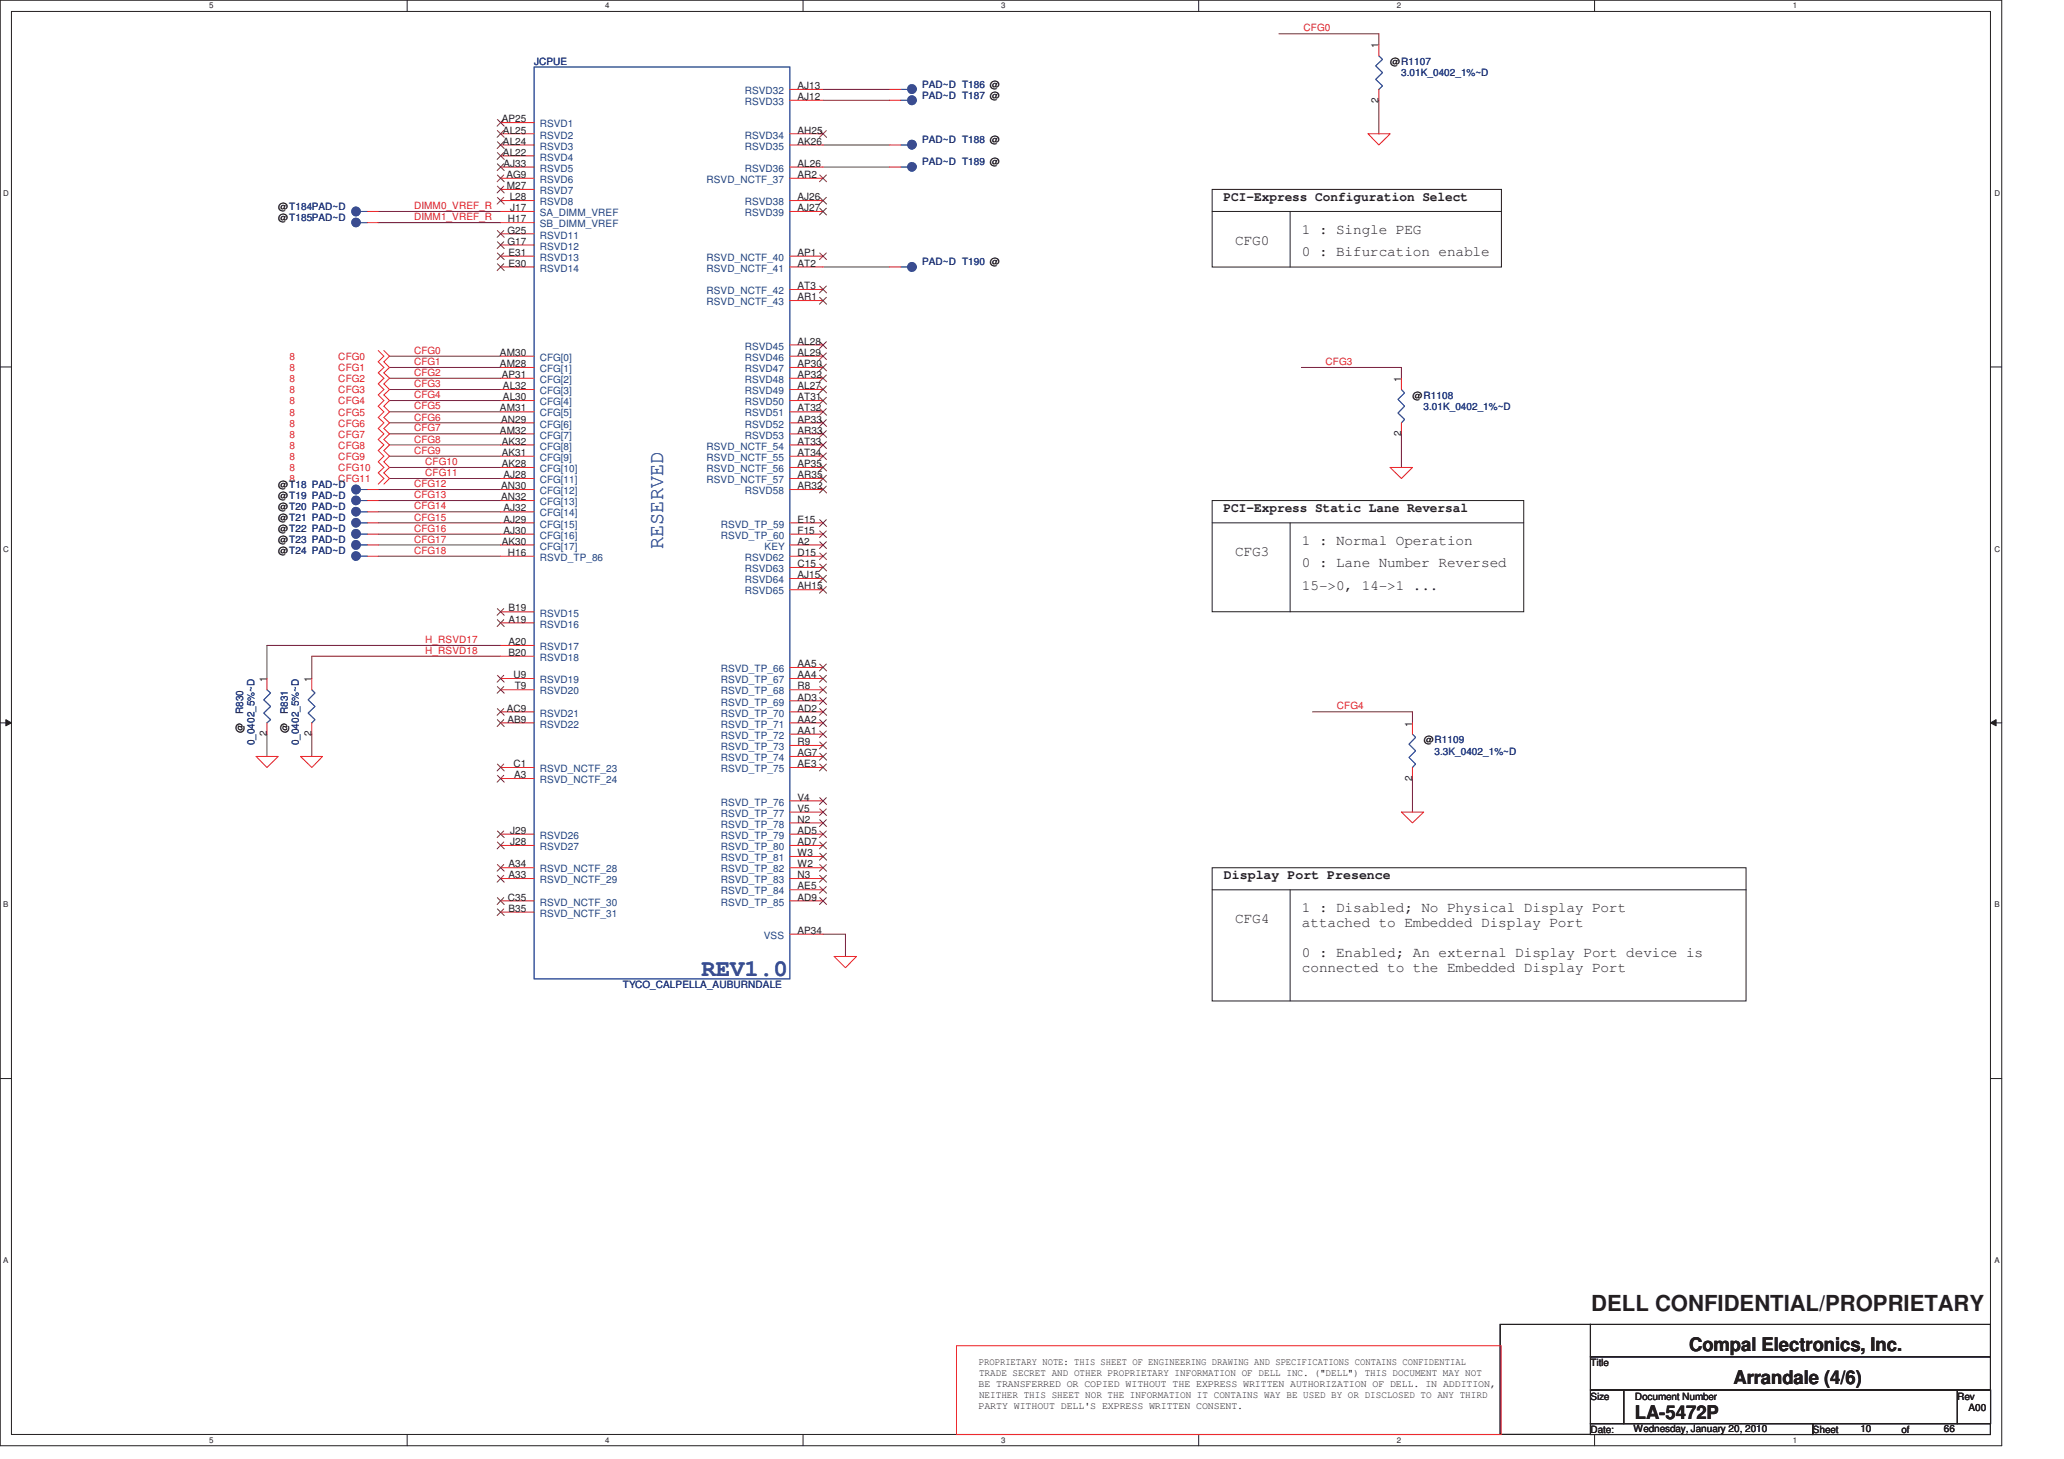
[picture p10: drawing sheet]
<svg xmlns="http://www.w3.org/2000/svg" width="297mm" height="210mm" viewBox="0 0 297 210" stroke-linecap="round" stroke-linejoin="round" font-family="sans-serif">
<path d="M0 0h288.1v208.1h-288.1zM1.6 1.6h284.9v204.8h-284.9z" fill="none" stroke="#231f20" stroke-width=".14"/>
<g fill="#fff">
<path d="M30.1 .2h.6v1.2h-.6z"/>
<path d="M30.1 206.6h.6v1.2h-.6z"/>
</g>
<path d="M58.6 0v1.6M58.6 206.4v1.7" fill="none" stroke="#231f20" stroke-width=".14"/>
<g fill="#fff">
<path d="M87 .2h.6v1.2h-.6z"/>
<path d="M87 206.6h.6v1.2h-.6z"/>
</g>
<path d="M115.6 0v1.6M115.6 206.4v1.7" fill="none" stroke="#231f20" stroke-width=".14"/>
<g fill="#fff">
<path d="M144 .2h.6v1.2h-.6z"/>
<path d="M144 206.6h.6v1.2h-.6z"/>
</g>
<path d="M172.5 0v1.6M172.5 206.4v1.7" fill="none" stroke="#231f20" stroke-width=".14"/>
<g fill="#fff">
<path d="M200.9 .2h.6v1.2h-.6z"/>
<path d="M200.9 206.6h.6v1.2h-.6z"/>
</g>
<path d="M229.5 0v1.6M229.5 206.4v1.7" fill="none" stroke="#231f20" stroke-width=".14"/>
<g fill="#fff">
<path d="M257.9 .2h.6v1.2h-.6z"/>
<path d="M257.9 206.6h.6v1.2h-.6z"/>
<path d="M.5 27.2h.7v1.2h-.7z"/>
<path d="M286.9 27.2h.7v1.2h-.7z"/>
<path d="M.5 78.4h.7v1.2h-.7z"/>
<path d="M286.9 78.4h.7v1.2h-.7z"/>
</g>
<path d="M0 52.8h1.6M286.5 52.8h1.6" fill="none" stroke="#231f20" stroke-width=".14"/>
<g fill="#fff">
<path d="M.5 129.6h.7v1.2h-.7z"/>
<path d="M286.9 129.6h.7v1.2h-.7z"/>
</g>
<path d="M0 104h1.6M286.5 104h1.6" fill="none" stroke="#231f20" stroke-width=".14"/>
<path d="M.8 103.6l.8 .4-.8 .5z" fill="#231f20"/>
<path d="M.8 103.6l.8 .4-.8 .5z" fill="none" stroke="#231f20" stroke-width=".14"/>
<path d="M286.5 104l.8-.4v.9z" fill="#231f20"/>
<path d="M286.5 104l.8-.4v.9z" fill="none" stroke="#231f20" stroke-width=".14"/>
<g fill="#fff">
<path d="M.5 180.8h.7v1.2h-.7z"/>
<path d="M286.9 180.8h.7v1.2h-.7z"/>
</g>
<g fill="none" stroke="#231f20" stroke-width=".14">
<path d="M174.4 27.3h41.7v11.1h-41.7zM174.4 30.4h41.7M185.7 30.4v8M174.4 72h44.9v16h-44.9zM174.4 75.3h44.9M185.7 75.3v12.8M174.4 124.9h76.9v19.2h-76.9zM174.4 128.1h76.9M185.7 128.1v15.9M0 155.2h1.6M286.5 155.2h1.6M215.9 190.6h13v15.8h-13z"/>
<path d="M228.9 190.6h57.6v4.7h-57.6zM228.9 195.3h57.6v4.7h-57.6zM228.9 200.1h4.8v4.8h-4.8zM228.9 204.9h32v1.6h-32zM233.7 200.1h48v4.8h-48zM260.9 204.9h25.5v1.6h-25.5zM281.7 200.1h4.8v4.8h-4.8z"/>
</g>
<g fill="none" stroke="#7f1442" stroke-width=".14">
<path d="M118.4 14.4h9.7M118.4 12.9h9.7M184 4.9h14.4v1.5M198.4 14.4v4.9M54.4 30.4h17.6M54.4 32h17.6M118.4 20.9h9.7M118.4 24h9.7M118.4 38.4h9.7M56.1 52.9h15.9M56.1 54.4h15.9M56.1 51.3h15.9"/>
<path d="M56.1 56.1h15.9M56.1 57.6h15.9M56.1 59.3h15.9M187.3 52.9h14.4v1.5M54.4 72h17.6M54.4 73.7h17.6M54.4 75.3h17.6M54.4 76.9h17.6M54.4 78.4h17.6M54.4 70.5h17.6M56.1 67.3h15.9M56.1 68.9h15.9"/>
<path d="M56.1 60.9h15.9M56.1 62.4h15.9M56.1 64h15.9M56.1 65.7h15.9M201.7 62.4v4.9M54.4 80h17.6M72 92.9h-33.6v4.8M72 94.4h-27.1v3.3M38.4 105.7v3.2M44.9 105.7v3.2M188.9 102.5h14.4v1.5M203.3 112v4.9"/>
<path d="M118.4 134.4h3.3v3.3"/>
</g>
<path d="M196.9 19.3h3.2l-1.7 1.6zM54.4 50.5l.8 .8-.8 .8 .8 .8-.8 .8 .8 .7-.8 .8 .8 .9-.8 .7 .8 .8-.8 .9 .8 .8-.8 .8 .8 .8-.8 .8 .8 .7-.8 .9 .8 .7-.8 .8 .8 .9-.8 .8 .8 .8-.8 .8 .8 .8-.8 .8M55.2 50.5l.9 .8-.9 .8 .9 .8-.9 .8 .9 .7-.9 .8 .9 .9-.9 .7 .9 .8-.9 .9 .9 .8-.9 .8 .9 .8-.9 .8 .9 .7-.9 .9 .9 .7-.9 .8 .9 .9-.9 .8 .9 .8-.9 .8 .9 .8-.9 .8M200.1 67.3h3.2l-1.6 1.6zM36.9 108.9h3.1l-1.6 1.6zM43.3 108.9h3.1l-1.5 1.6zM201.7 116.9h3.2l-1.6 1.5zM120.1 137.7h3.2l-1.6 1.6zM137.7 193.7h78.3v12.8h-78.3z" fill="none" stroke="#ed2024" stroke-width=".14"/>
<circle cx="131.2" cy="24" r=".62" fill="#3953a4"/>
<g fill="none" stroke="#3953a4" stroke-width=".14">
<path d="M129.6 24h1"/>
<circle cx="131.2" cy="24" r=".62"/>
</g>
<circle cx="131.2" cy="24" r=".62" fill="#3953a4"/>
<g fill="none" stroke="#3953a4" stroke-width=".14">
<path d="M129.6 24h1"/>
<circle cx="131.2" cy="24" r=".62"/>
</g>
<path d="M128.1 24h1.5" fill="none" stroke="#ed2024" stroke-width=".14"/>
<circle cx="51.2" cy="70.4" r=".63" fill="#3953a4"/>
<g fill="none" stroke="#3953a4" stroke-width=".14">
<path d="M51.9 70.5h1"/>
<circle cx="51.2" cy="70.4" r=".63"/>
</g>
<circle cx="51.2" cy="70.4" r=".63" fill="#3953a4"/>
<g fill="none" stroke="#3953a4" stroke-width=".14">
<path d="M76.9 9.6h36.8v131.3h-36.8zM51.9 70.5h1M44.9 99.3l.4 .4-1 1 1 1-1 .9 1 1-.4 .4"/>
<circle cx="51.2" cy="70.4" r=".63"/>
</g>
<g fill="none" stroke="#ed2024" stroke-width=".14">
<path d="M72 19.3h4.9M72 17.6h4.9M113.7 19.3h4.7M113.7 12.9h4.7M113.7 14.4h4.7M72 20.9h4.9M72 28.9h4.9M72 30.4h4.9M72 36.9h4.9M72 38.4h4.9M72 24h4.9M72 25.7h4.9"/>
<path d="M72 22.4h4.9M72 27.3h4.9M72 32h4.9M72 33.7h4.9M72 35.3h4.9M113.7 20.9h4.7M113.7 28.9h4.7M113.7 30.4h4.7M113.7 36.9h4.7M113.7 38.4h4.7M113.7 24h4.7M113.7 25.7h4.7"/>
<path d="M72 51.3h4.9M72 52.9h4.9M72 54.4h4.9M72 56.1h4.9M72 57.6h4.9M72 59.3h4.9M113.7 51.3h4.7M113.7 52.9h4.7M113.7 54.4h4.7M113.7 56.1h4.7M113.7 57.6h4.7M113.7 59.3h4.7"/>
<path d="M113.7 41.7h4.7M113.7 43.3h4.7M113.7 49.6h4.7M52.9 70.5h1.5M72 70.5h4.9M72 60.9h4.9M72 62.4h4.9M72 64h4.9M72 65.7h4.9M72 67.3h4.9M72 68.9h4.9M72 72h4.9"/>
<path d="M72 73.7h4.9M72 75.3h4.9M72 76.9h4.9M72 78.4h4.9M113.7 70.5h4.7M113.7 60.9h4.7M113.7 62.4h4.7M113.7 64h4.7M113.7 65.7h4.7M113.7 67.3h4.7M113.7 68.9h4.7M113.7 75.3h4.7"/>
<path d="M113.7 76.9h4.7M113.7 78.4h4.7M44.9 97.7v1.6M72 80h4.9M72 89.6h4.9M72 88.1h4.9M72 92.9h4.9M72 94.4h4.9M72 99.3h4.9M72 97.7h4.9M113.7 80h4.7M113.7 99.3h4.7"/>
<path d="M113.7 97.7h4.7M113.7 96.1h4.7M113.7 81.7h4.7M113.7 83.3h4.7M113.7 84.9h4.7M44.9 104v1.7M72 104h4.9M72 102.5h4.9M72 110.5h4.9M72 112h4.9M113.7 104h4.7M113.7 102.5h4.7"/>
<path d="M113.7 110.5h4.7M113.7 105.7h4.7M113.7 107.3h4.7M113.7 100.9h4.7M113.7 108.9h4.7M113.7 115.3h4.7M113.7 116.9h4.7M113.7 118.4h4.7M72 129.6h4.9M72 131.3h4.9M72 124.9h4.9M72 126.4h4.9"/>
<path d="M72 121.7h4.9M72 120.1h4.9M113.7 129.6h4.7M113.7 124.9h4.7M113.7 126.4h4.7M113.7 121.7h4.7M113.7 120.1h4.7M113.7 123.3h4.7M113.7 128.1h4.7M113.7 134.4h4.7"/>
</g>
<g fill="none" stroke="#7f421c" stroke-width=".14">
<path d="M71.6 17.2l1 1M71.6 18.8l1 1M72.5 17.2l-1 1M72.5 18.8l-1 1M118 18.8l1 1M118.9 18.8l-1 1M71.6 20.4l1 1M71.6 22l1 .9M71.6 23.6l1 .9M71.6 25.2l1 1M71.6 26.8l1 1M71.6 28.4l1 1"/>
<path d="M71.6 33.2l1 1M71.6 34.8l1 1M71.6 36.4l1 1M71.6 38l1 1M72.5 20.4l-1 1M72.5 22l-1 .9M72.5 23.6l-1 .9M72.5 25.2l-1 1M72.5 26.8l-1 1M72.5 28.4l-1 1M72.5 33.2l-1 1M72.5 34.8l-1 1"/>
<path d="M72.5 36.4l-1 1M72.5 38l-1 1M118 28.4l1 1M118 30l1 .9M118 36.4l1 1M118 25.2l1 1M118.9 28.4l-1 1M118.9 30l-1 .9M118.9 36.4l-1 1M118.9 25.2l-1 1M118 41.2l1 1M118 42.8l1 1"/>
<path d="M118 49.2l1 1M118 50.8l1 1M118 52.4l1 1M118 54l1 .9M118 55.6l1 1M118 57.2l1 1M118 58.8l1 1M118.9 41.2l-1 1M118.9 42.8l-1 1M118.9 49.2l-1 1M118.9 50.8l-1 1M118.9 52.4l-1 1"/>
<path d="M118.9 54l-1 .9M118.9 55.6l-1 1M118.9 57.2l-1 1M118.9 58.8l-1 1M118 60.4l1 1M118 62l1 .9M118 63.6l1 1M118 65.2l1 .9M118 66.8l1 1M118 68.4l1 1M118 70l1 .9M118 74.8l1 1"/>
<path d="M118 76.4l1 1M118 78l1 1M118 79.6l1 .9M118.9 60.4l-1 1M118.9 62l-1 .9M118.9 63.6l-1 1M118.9 65.2l-1 .9M118.9 66.8l-1 1M118.9 68.4l-1 1M118.9 70l-1 .9M118.9 78l-1 1M118.9 74.8l-1 1"/>
<path d="M118.9 76.4l-1 1M118.9 79.6l-1 .9M71.6 89.2l1 1M71.6 87.6l1 1M71.6 98.8l1 1M71.6 97.2l1 1M72.5 98.8l-1 1M72.5 89.2l-1 1M72.5 87.6l-1 1M72.5 97.2l-1 1M118 95.6l1 1M118 97.2l1 1"/>
<path d="M118 98.8l1 1M118 81.2l1 1M118 82.8l1 1M118 84.4l1 1M118.9 95.6l-1 1M118.9 97.2l-1 1M118.9 98.8l-1 1M118.9 81.2l-1 1M118.9 82.8l-1 1M118.9 84.4l-1 1M71.6 119.6l1 .9M71.6 103.6l1 1"/>
<path d="M71.6 102l1 .9M71.6 110l1 1M71.6 111.6l1 1M72.5 119.6l-1 .9M72.5 103.6l-1 1M72.5 102l-1 .9M72.5 110l-1 1M72.5 111.6l-1 1M118 103.6l1 1M118 105.2l1 1M118 106.8l1 1M118 100.4l1 1"/>
<path d="M118 108.4l1 1M118 102l1 .9M118 110l1 1M118 114.8l1 1M118 116.4l1 1M118 118l1 1M118 119.6l1 .9M118.9 103.6l-1 1M118.9 105.2l-1 1M118.9 106.8l-1 1M118.9 100.4l-1 1M118.9 108.4l-1 1"/>
<path d="M118.9 102l-1 .9M118.9 110l-1 1M118.9 114.8l-1 1M118.9 116.4l-1 1M118.9 118l-1 1M118.9 119.6l-1 .9M71.6 129.2l1 1M71.6 130.8l1 1M71.6 124.4l1 1M71.6 126l1 1M71.6 121.2l1 1M72.5 129.2l-1 1"/>
<path d="M72.5 130.8l-1 1M72.5 124.4l-1 1M72.5 126l-1 1M72.5 121.2l-1 1M118 122.8l1 1M118 124.4l1 1M118 126l1 1M118 127.6l1 1M118 121.2l1 1M118 129.2l1 1M118.9 122.8l-1 1M118.9 124.4l-1 1"/>
<path d="M118.9 126l-1 1M118.9 127.6l-1 1M118.9 121.2l-1 1M118.9 129.2l-1 1"/>
</g>
<circle cx="51.2" cy="75.2" r=".62" fill="#3953a4"/>
<g fill="none" stroke="#3953a4" stroke-width=".14">
<path d="M51.9 75.3h1"/>
<circle cx="51.2" cy="75.2" r=".62"/>
</g>
<circle cx="51.2" cy="75.2" r=".62" fill="#3953a4"/>
<g fill="none" stroke="#3953a4" stroke-width=".14">
<path d="M51.9 75.3h1"/>
<circle cx="51.2" cy="75.2" r=".62"/>
</g>
<path d="M52.9 75.3h1.5" fill="none" stroke="#ed2024" stroke-width=".14"/>
<circle cx="51.2" cy="73.6" r=".62" fill="#3953a4"/>
<g fill="none" stroke="#3953a4" stroke-width=".14">
<path d="M51.9 73.7h1"/>
<circle cx="51.2" cy="73.6" r=".62"/>
</g>
<circle cx="51.2" cy="73.6" r=".62" fill="#3953a4"/>
<g fill="none" stroke="#3953a4" stroke-width=".14">
<path d="M198.4 8l.6 .5-1 1 1 1-1 .9 1 1-.6 .5M51.9 73.7h1"/>
<circle cx="51.2" cy="73.6" r=".62"/>
</g>
<path d="M198.4 6.4v1.6M198.4 12.9v1.5M52.9 73.7h1.5" fill="none" stroke="#ed2024" stroke-width=".14"/>
<circle cx="51.2" cy="72" r=".62" fill="#3953a4"/>
<g fill="none" stroke="#3953a4" stroke-width=".14">
<path d="M51.9 72h1"/>
<circle cx="51.2" cy="72" r=".62"/>
</g>
<circle cx="51.2" cy="72" r=".62" fill="#3953a4"/>
<g fill="none" stroke="#3953a4" stroke-width=".14">
<path d="M51.9 72h1"/>
<circle cx="51.2" cy="72" r=".62"/>
</g>
<path d="M52.9 72h1.5" fill="none" stroke="#ed2024" stroke-width=".14"/>
<circle cx="131.2" cy="12.8" r=".63" fill="#3953a4"/>
<g fill="none" stroke="#3953a4" stroke-width=".14">
<path d="M129.6 12.9h1"/>
<circle cx="131.2" cy="12.8" r=".63"/>
</g>
<circle cx="131.2" cy="12.8" r=".63" fill="#3953a4"/>
<g fill="none" stroke="#3953a4" stroke-width=".14">
<path d="M129.6 12.9h1"/>
<circle cx="131.2" cy="12.8" r=".63"/>
</g>
<path d="M128.1 12.9h1.5" fill="none" stroke="#ed2024" stroke-width=".14"/>
<circle cx="131.2" cy="20.8" r=".63" fill="#3953a4"/>
<g fill="none" stroke="#3953a4" stroke-width=".14">
<path d="M129.6 20.9h1"/>
<circle cx="131.2" cy="20.8" r=".63"/>
</g>
<circle cx="131.2" cy="20.8" r=".63" fill="#3953a4"/>
<g fill="none" stroke="#3953a4" stroke-width=".14">
<path d="M129.6 20.9h1"/>
<circle cx="131.2" cy="20.8" r=".63"/>
</g>
<path d="M128.1 20.9h1.5" fill="none" stroke="#ed2024" stroke-width=".14"/>
<circle cx="51.2" cy="32" r=".62" fill="#3953a4"/>
<g fill="none" stroke="#3953a4" stroke-width=".14">
<path d="M51.9 32h1"/>
<circle cx="51.2" cy="32" r=".62"/>
</g>
<circle cx="51.2" cy="32" r=".62" fill="#3953a4"/>
<g fill="none" stroke="#3953a4" stroke-width=".14">
<path d="M51.9 32h1"/>
<circle cx="51.2" cy="32" r=".62"/>
</g>
<path d="M52.9 32h1.5" fill="none" stroke="#ed2024" stroke-width=".14"/>
<circle cx="51.2" cy="80" r=".62" fill="#3953a4"/>
<g fill="none" stroke="#3953a4" stroke-width=".14">
<path d="M51.9 80h1"/>
<circle cx="51.2" cy="80" r=".62"/>
</g>
<circle cx="51.2" cy="80" r=".62" fill="#3953a4"/>
<g fill="none" stroke="#3953a4" stroke-width=".14">
<path d="M201.7 56.1l.4 .5-.9 .9 .9 1-.9 .9 .9 1-.4 .5M51.9 80h1M203.3 105.7l.4 .4-.9 1 .9 1-.9 .9 .9 1-.4 .5"/>
<circle cx="51.2" cy="80" r=".62"/>
</g>
<path d="M201.7 54.4v1.7M201.7 60.9v1.5M52.9 80h1.5M203.3 104v1.7M203.3 110.5v1.5" fill="none" stroke="#ed2024" stroke-width=".14"/>
<circle cx="51.2" cy="30.4" r=".63" fill="#3953a4"/>
<g fill="none" stroke="#3953a4" stroke-width=".14">
<path d="M51.9 30.4h1"/>
<circle cx="51.2" cy="30.4" r=".63"/>
</g>
<circle cx="51.2" cy="30.4" r=".63" fill="#3953a4"/>
<g fill="none" stroke="#3953a4" stroke-width=".14">
<path d="M51.9 30.4h1"/>
<circle cx="51.2" cy="30.4" r=".63"/>
</g>
<path d="M52.9 30.4h1.5" fill="none" stroke="#ed2024" stroke-width=".14"/>
<circle cx="51.2" cy="76.8" r=".63" fill="#3953a4"/>
<g fill="none" stroke="#3953a4" stroke-width=".14">
<path d="M51.9 76.9h1"/>
<circle cx="51.2" cy="76.8" r=".63"/>
</g>
<circle cx="51.2" cy="76.8" r=".63" fill="#3953a4"/>
<g fill="none" stroke="#3953a4" stroke-width=".14">
<path d="M51.9 76.9h1"/>
<circle cx="51.2" cy="76.8" r=".63"/>
</g>
<path d="M52.9 76.9h1.5" fill="none" stroke="#ed2024" stroke-width=".14"/>
<circle cx="51.2" cy="78.4" r=".63" fill="#3953a4"/>
<g fill="none" stroke="#3953a4" stroke-width=".14">
<path d="M51.9 78.4h1"/>
<circle cx="51.2" cy="78.4" r=".63"/>
</g>
<circle cx="51.2" cy="78.4" r=".63" fill="#3953a4"/>
<g fill="none" stroke="#3953a4" stroke-width=".14">
<path d="M51.9 78.4h1"/>
<circle cx="51.2" cy="78.4" r=".63"/>
</g>
<path d="M52.9 78.4h1.5" fill="none" stroke="#ed2024" stroke-width=".14"/>
<circle cx="131.2" cy="14.4" r=".63" fill="#3953a4"/>
<g fill="none" stroke="#3953a4" stroke-width=".14">
<path d="M129.6 14.4h1"/>
<circle cx="131.2" cy="14.4" r=".63"/>
</g>
<circle cx="131.2" cy="14.4" r=".63" fill="#3953a4"/>
<g fill="none" stroke="#3953a4" stroke-width=".14">
<path d="M129.6 14.4h1"/>
<circle cx="131.2" cy="14.4" r=".63"/>
</g>
<path d="M128.1 14.4h1.5" fill="none" stroke="#ed2024" stroke-width=".14"/>
<circle cx="131.2" cy="38.4" r=".63" fill="#3953a4"/>
<g fill="none" stroke="#3953a4" stroke-width=".14">
<path d="M129.6 38.4h1"/>
<circle cx="131.2" cy="38.4" r=".63"/>
</g>
<circle cx="131.2" cy="38.4" r=".63" fill="#3953a4"/>
<g fill="none" stroke="#3953a4" stroke-width=".14">
<path d="M129.6 38.4h1M38.4 99.3l.5 .4-.9 1 .9 1-.9 .9 .9 1-.5 .4"/>
<circle cx="131.2" cy="38.4" r=".63"/>
</g>
<path d="M128.1 38.4h1.5M38.4 97.7v1.6M38.4 104v1.7" fill="none" stroke="#ed2024" stroke-width=".14"/>
<text font-size="3.3" fill="#3953a4" x="100.9" y="140.4">REV1.0</text>
<text font-size="3.2" fill="#231f20" x="229" y="188.6">DELL CONFIDENTIAL/PROPRIETARY</text>
<text font-size="3" fill="#3953a4" x="95.5" y="79" transform="rotate(-90 95.5 79)">RESERVED</text>
<g font-size="2.7" fill="#231f20">
<text x="243.1" y="194.4">Compal Electronics, Inc.</text>
<text x="249.5" y="199.3">Arrandale (4/6)</text>
<text x="235.3" y="204.2">LA-5472P</text>
</g>
<g font-size="2.1" fill="#231f20">
<text x="177.8" y="35.3">CFG0</text>
<text x="187.4" y="33.7">1 : Single PEG</text>
<text x="187.4" y="36.9">0 : Bifurcation enable</text>
<text x="177.8" y="80">CFG3</text>
<text x="187.4" y="78.5">1 : Normal Operation</text>
<text x="187.4" y="81.7">0 : Lane Number Reversed</text>
<text x="187.4" y="84.9">15-&gt;0, 14-&gt;1 ...</text>
<text x="187.4" y="131.3">1 : Disabled; No Physical Display Port</text>
<text x="177.8" y="132.9">CFG4</text>
<text x="187.4" y="133.4">attached to Embedded Display Port</text>
<text x="187.4" y="137.7">0 : Enabled; An external Display Port device is</text>
<text x="187.4" y="139.8">connected to the Embedded Display Port</text>
</g>
<g font-size="1.9" fill="#231f20">
<text x="176.1" y="28.9">PCI-Express Configuration Select</text>
<text x="176.1" y="73.7">PCI-Express Static Lane Reversal</text>
<text x="176.1" y="126.5">Display Port Presence</text>
</g>
<g font-size="1.4" fill="#ed2024">
<text x="187.6" y="4.5">CFG0</text>
<text x="59.6" y="30.1">DIMM0_VREF_R</text>
<text x="59.6" y="31.7">DIMM1_VREF_R</text>
<text x="41.7" y="51.8">8</text>
<text x="41.7" y="53.4">8</text>
<text x="48.7" y="51.8">CFG0</text>
<text x="48.7" y="53.4">CFG1</text>
<text x="59.6" y="52.5">CFG1</text>
<text x="59.6" y="50.9">CFG0</text>
<text x="190.8" y="52.5">CFG3</text>
<text x="41.7" y="55">8</text>
<text x="41.7" y="56.6">8</text>
<text x="41.7" y="58.2">8</text>
<text x="41.7" y="59.8">8</text>
<text x="48.7" y="55">CFG2</text>
<text x="48.7" y="56.6">CFG3</text>
<text x="48.7" y="58.2">CFG4</text>
<text x="48.7" y="59.8">CFG5</text>
<text x="59.6" y="54.1">CFG2</text>
<text x="59.6" y="55.7">CFG3</text>
<text x="59.6" y="57.3">CFG4</text>
<text x="59.6" y="58.9">CFG5</text>
<text x="41.7" y="61.4">8</text>
<text x="41.7" y="63">8</text>
<text x="41.7" y="64.6">8</text>
<text x="48.7" y="61.4">CFG6</text>
<text x="48.7" y="63">CFG7</text>
<text x="48.7" y="64.6">CFG8</text>
<text x="59.6" y="60.5">CFG6</text>
<text x="59.6" y="62.1">CFG7</text>
<text x="59.6" y="63.7">CFG8</text>
<text x="59.6" y="65.3">CFG9</text>
<text x="41.7" y="66.2">8</text>
<text x="41.7" y="67.8">8</text>
<text x="41.7" y="69.4">8</text>
<text x="48.7" y="66.2">CFG9</text>
<text x="48.7" y="67.8">CFG10</text>
<text x="48.7" y="69.4">CFG11</text>
<text x="59.6" y="71.7">CFG13</text>
<text x="59.6" y="70.1">CFG12</text>
<text x="61.2" y="66.9">CFG10</text>
<text x="61.2" y="68.5">CFG11</text>
<text x="59.6" y="73.3">CFG14</text>
<text x="59.6" y="74.9">CFG15</text>
<text x="59.6" y="76.5">CFG16</text>
<text x="59.6" y="78.1">CFG17</text>
<text x="59.6" y="79.7">CFG18</text>
<text x="61.2" y="92.5">H_RSVD17</text>
<text x="61.2" y="94.1">H_RSVD18</text>
<text x="192.4" y="102.1">CFG4</text>
</g>
<g font-size="1.4" fill="#282973">
<text x="76.9" y="9.4">JCPUE</text>
<text x="201.7" y="11">3.01K_0402_1%~D</text>
<text x="132.7" y="12.6">PAD~D T186 @</text>
<text x="132.7" y="14.2">PAD~D T187 @</text>
<text x="132.7" y="23.8">PAD~D T189 @</text>
<text x="132.7" y="20.6">PAD~D T188 @</text>
<text x="132.7" y="38.2">PAD~D T190 @</text>
<text x="204.9" y="59">3.01K_0402_1%~D</text>
<text x="35" y="102.8" transform="rotate(-90 35 102.8)">R830</text>
<text x="36.6" y="107.3" transform="rotate(-90 36.6 107.3)">0_0402_5%~D</text>
<text x="41.4" y="102.8" transform="rotate(-90 41.4 102.8)">R831</text>
<text x="43" y="107.3" transform="rotate(-90 43 107.3)">0_0402_5%~D</text>
<text x="206.5" y="108.6">3.3K_0402_1%~D</text>
<text x="89.6" y="142.3">TYCO_CALPELLA_AUBURNDALE</text>
</g>
<g font-size="1.4" fill="#231f20">
<text x="198.4" y="6.9" transform="rotate(-90 198.4 6.9)">1</text>
<text x="200.1" y="9.4">@R1107</text>
<text x="72.2" y="17.6">AP25</text>
<text x="114.8" y="12.8">AJ13</text>
<text x="114.8" y="14.4">AJ12</text>
<text x="198.4" y="14.8" transform="rotate(-90 198.4 14.8)">2</text>
<text x="72.4" y="19.2">AL25</text>
<text x="72.4" y="20.8">AL24</text>
<text x="72.4" y="22.4">AL22</text>
<text x="72.5" y="24">AJ33</text>
<text x="114.8" y="19.2">AH25</text>
<text x="114.8" y="20.8">AK26</text>
<text x="114.8" y="24">AL26</text>
<text x="72.9" y="25.6">AG9</text>
<text x="72.9" y="27.2">M27</text>
<text x="73.4" y="28.8">L28</text>
<text x="114.8" y="28.8">AJ26</text>
<text x="114.8" y="25.6">AR2</text>
<text x="40" y="31.8">@T185PAD~D</text>
<text x="40" y="30.2">@T184PAD~D</text>
<text x="73.1" y="33.6">G25</text>
<text x="73.1" y="35.2">G17</text>
<text x="73.1" y="32">H17</text>
<text x="73.4" y="30.4">J17</text>
<text x="114.8" y="30.4">AJ27</text>
<text x="73.2" y="36.8">E31</text>
<text x="73.2" y="38.4">E30</text>
<text x="114.8" y="41.6">AT3</text>
<text x="114.8" y="36.8">AP1</text>
<text x="114.8" y="38.4">AT2</text>
<text x="114.8" y="43.2">AR1</text>
<text x="72" y="51.2">AM30</text>
<text x="72" y="52.8">AM28</text>
<text x="114.8" y="49.6">AL28</text>
<text x="114.8" y="51.2">AL29</text>
<text x="114.8" y="52.8">AP30</text>
<text x="72" y="59.2">AM31</text>
<text x="72.2" y="54.4">AP31</text>
<text x="72.4" y="56">AL32</text>
<text x="72.4" y="57.6">AL30</text>
<text x="114.8" y="54.4">AP32</text>
<text x="114.8" y="56">AL27</text>
<text x="114.8" y="57.6">AT31</text>
<text x="114.8" y="59.2">AT32</text>
<text x="201.6" y="54.9" transform="rotate(-90 201.6 54.9)">1</text>
<text x="203.3" y="57.4">@R1108</text>
<text x="72" y="62.4">AM32</text>
<text x="72.1" y="60.8">AN29</text>
<text x="72.2" y="64">AK32</text>
<text x="72.2" y="65.6">AK31</text>
<text x="114.8" y="60.8">AP33</text>
<text x="114.8" y="62.4">AR33</text>
<text x="114.8" y="64">AT33</text>
<text x="114.8" y="65.6">AT34</text>
<text x="201.6" y="62.8" transform="rotate(-90 201.6 62.8)">2</text>
<text x="40" y="70.2">@T18 PAD~D</text>
<text x="40" y="71.8">@T19 PAD~D</text>
<text x="72.1" y="70.4">AN30</text>
<text x="72.1" y="72">AN32</text>
<text x="72.2" y="67.2">AK28</text>
<text x="72.5" y="68.8">AJ28</text>
<text x="114.8" y="70.4">AR32</text>
<text x="114.8" y="67.2">AP35</text>
<text x="114.8" y="68.8">AR35</text>
<text x="40" y="75">@T21 PAD~D</text>
<text x="40" y="73.4">@T20 PAD~D</text>
<text x="40" y="76.6">@T22 PAD~D</text>
<text x="72.5" y="73.6">AJ32</text>
<text x="72.5" y="75.2">AJ29</text>
<text x="72.5" y="76.8">AJ30</text>
<text x="114.8" y="75.2">E15</text>
<text x="114.8" y="76.8">F15</text>
<text x="40" y="79.8">@T24 PAD~D</text>
<text x="40" y="78.2">@T23 PAD~D</text>
<text x="72.2" y="78.4">AK30</text>
<text x="73.1" y="80">H16</text>
<text x="114.8" y="80">D15</text>
<text x="114.8" y="81.6">C15</text>
<text x="114.8" y="83.2">AJ15</text>
<text x="114.8" y="78.4">A2</text>
<text x="73.2" y="89.6">A19</text>
<text x="73.2" y="88">B19</text>
<text x="114.8" y="84.8">AH15</text>
<text x="73.2" y="92.8">A20</text>
<text x="73.2" y="94.4">B20</text>
<text x="38.4" y="98.2" transform="rotate(-90 38.4 98.2)">1</text>
<text x="44.8" y="98.2" transform="rotate(-90 44.8 98.2)">1</text>
<text x="73.9" y="97.6">U9</text>
<text x="74.1" y="99.2">T9</text>
<text x="114.8" y="96">AA5</text>
<text x="114.8" y="97.6">AA4</text>
<text x="114.8" y="99.2">R8</text>
<text x="114.8" y="100.8">AD3</text>
<text x="35" y="105.5" transform="rotate(-90 35 105.5)">@</text>
<text x="38.4" y="105.9" transform="rotate(-90 38.4 105.9)">2</text>
<text x="41.4" y="105.5" transform="rotate(-90 41.4 105.5)">@</text>
<text x="44.8" y="105.9" transform="rotate(-90 44.8 105.9)">2</text>
<text x="72.9" y="102.4">AC9</text>
<text x="73" y="104">AB9</text>
<text x="114.8" y="104">AA2</text>
<text x="114.8" y="105.6">AA1</text>
<text x="114.8" y="107.2">R9</text>
<text x="114.8" y="102.4">AD2</text>
<text x="203.2" y="104.6" transform="rotate(-90 203.2 104.6)">1</text>
<text x="204.9" y="107">@R1109</text>
<text x="73.9" y="110.4">C1</text>
<text x="74" y="112">A3</text>
<text x="114.8" y="108.8">AG7</text>
<text x="114.8" y="110.4">AE3</text>
<text x="203.2" y="112.3" transform="rotate(-90 203.2 112.3)">2</text>
<text x="114.8" y="115.2">V4</text>
<text x="114.8" y="116.8">V5</text>
<text x="114.8" y="118.4">N2</text>
<text x="73.2" y="124.8">A34</text>
<text x="73.4" y="121.6">J28</text>
<text x="73.4" y="120">J29</text>
<text x="114.8" y="123.2">W3</text>
<text x="114.8" y="124.8">W2</text>
<text x="114.8" y="120">AD5</text>
<text x="114.8" y="121.6">AD7</text>
<text x="73.1" y="129.6">C35</text>
<text x="73.2" y="131.2">B35</text>
<text x="73.2" y="126.4">A33</text>
<text x="114.8" y="126.4">N3</text>
<text x="114.8" y="128">AE5</text>
<text x="114.8" y="129.6">AD9</text>
<text x="114.8" y="134.4">AP34</text>
<text x="140.9" y="196.5">PROPRIETARY NOTE: THIS SHEET OF ENGINEERING DRAWING AND SPECIFICATIONS CONTAINS CONFIDENTIAL</text>
<text x="228.9" y="196.6">Title</text>
<text x="140.8" y="199.6">BE TRANSFERRED OR COPIED WITHOUT THE EXPRESS WRITTEN AUTHORIZATION OF DELL. IN ADDITION,</text>
<text x="140.8" y="202.7">PARTY WITHOUT DELL'S EXPRESS WRITTEN CONSENT.</text>
<text x="140.9" y="198">TRADE SECRET AND OTHER PROPRIETARY INFORMATION OF DELL INC. (&quot;DELL&quot;) THIS DOCUMENT MAY NOT</text>
<text x="140.9" y="201.2">NEITHER THIS SHEET NOR THE INFORMATION IT CONTAINS WAY BE USED BY OR DISCLOSED TO ANY THIRD</text>
<text x="228.9" y="201.4">Size</text>
<text x="235.3" y="201.4">Document Number</text>
<text x="281.7" y="201.4">Rev</text>
<text x="283.3" y="203">A00</text>
<text x="228.9" y="206.3">Date:</text>
<text x="235.1" y="206.1">Wednesday, January 20, 2010</text>
<text x="260.9" y="206.3">Sheet</text>
<text x="267.7" y="206.1">10</text>
<text x="273.7" y="206.2">of</text>
<text x="279.8" y="206.1">66</text>
</g>
<g font-size="1.4" fill="#1d437e">
<text x="107.2" y="13.5">RSVD32</text>
<text x="107.2" y="15.1">RSVD33</text>
<text x="77.7" y="18.3">RSVD1</text>
<text x="77.7" y="19.9">RSVD2</text>
<text x="77.7" y="21.5">RSVD3</text>
<text x="77.7" y="23.1">RSVD4</text>
<text x="107.2" y="19.9">RSVD34</text>
<text x="107.2" y="21.5">RSVD35</text>
<text x="77.7" y="24.7">RSVD5</text>
<text x="77.7" y="26.3">RSVD6</text>
<text x="77.7" y="27.9">RSVD7</text>
<text x="77.7" y="29.5">RSVD8</text>
<text x="101.7" y="26.3">RSVD_NCTF_37</text>
<text x="107.2" y="29.5">RSVD38</text>
<text x="107.2" y="24.7">RSVD36</text>
<text x="77.7" y="31.1">SA_DIMM_VREF</text>
<text x="77.7" y="32.7">SB_DIMM_VREF</text>
<text x="77.7" y="34.3">RSVD11</text>
<text x="77.7" y="36">RSVD12</text>
<text x="107.2" y="31.1">RSVD39</text>
<text x="77.7" y="37.5">RSVD13</text>
<text x="77.7" y="39.1">RSVD14</text>
<text x="101.7" y="37.5">RSVD_NCTF_40</text>
<text x="101.7" y="39.1">RSVD_NCTF_41</text>
<text x="101.7" y="42.3">RSVD_NCTF_42</text>
<text x="101.7" y="43.9">RSVD_NCTF_43</text>
<text x="77.7" y="51.9">CFG[0]</text>
<text x="77.7" y="53.6">CFG[1]</text>
<text x="107.2" y="50.3">RSVD45</text>
<text x="107.2" y="51.9">RSVD46</text>
<text x="107.2" y="53.6">RSVD47</text>
<text x="77.7" y="55.1">CFG[2]</text>
<text x="77.7" y="56.7">CFG[3]</text>
<text x="77.7" y="58.3">CFG[4]</text>
<text x="77.7" y="59.9">CFG[5]</text>
<text x="107.2" y="55.1">RSVD48</text>
<text x="107.2" y="56.7">RSVD49</text>
<text x="107.2" y="58.3">RSVD50</text>
<text x="107.2" y="59.9">RSVD51</text>
<text x="77.7" y="61.6">CFG[6]</text>
<text x="77.7" y="63.1">CFG[7]</text>
<text x="77.7" y="64.7">CFG[8]</text>
<text x="101.7" y="64.7">RSVD_NCTF_54</text>
<text x="107.2" y="61.6">RSVD52</text>
<text x="107.2" y="63.1">RSVD53</text>
<text x="77.7" y="66.3">CFG[9]</text>
<text x="77.7" y="67.9">CFG[10]</text>
<text x="77.7" y="69.5">CFG[11]</text>
<text x="77.7" y="71.1">CFG[12]</text>
<text x="101.7" y="66.3">RSVD_NCTF_55</text>
<text x="101.7" y="67.9">RSVD_NCTF_56</text>
<text x="101.7" y="69.5">RSVD_NCTF_57</text>
<text x="107.2" y="71.1">RSVD58</text>
<text x="77.7" y="72.7">CFG[13]</text>
<text x="77.7" y="74.3">CFG[14]</text>
<text x="77.7" y="76">CFG[15]</text>
<text x="77.7" y="77.5">CFG[16]</text>
<text x="103.7" y="76">RSVD_TP_59</text>
<text x="103.7" y="77.5">RSVD_TP_60</text>
<text x="77.7" y="79.1">CFG[17]</text>
<text x="77.7" y="80.7">RSVD_TP_86</text>
<text x="107.2" y="80.7">RSVD62</text>
<text x="107.2" y="82.3">RSVD63</text>
<text x="107.2" y="83.9">RSVD64</text>
<text x="110" y="79.1">KEY</text>
<text x="77.7" y="88.7">RSVD15</text>
<text x="107.2" y="85.6">RSVD65</text>
<text x="77.7" y="90.3">RSVD16</text>
<text x="77.7" y="93.6">RSVD17</text>
<text x="77.7" y="95.1">RSVD18</text>
<text x="77.7" y="99.9">RSVD20</text>
<text x="77.7" y="98.3">RSVD19</text>
<text x="103.7" y="96.7">RSVD_TP_66</text>
<text x="103.7" y="98.3">RSVD_TP_67</text>
<text x="103.7" y="99.9">RSVD_TP_68</text>
<text x="103.7" y="101.6">RSVD_TP_69</text>
<text x="77.7" y="104.7">RSVD22</text>
<text x="77.7" y="103.1">RSVD21</text>
<text x="103.7" y="104.7">RSVD_TP_71</text>
<text x="103.7" y="106.3">RSVD_TP_72</text>
<text x="103.7" y="108">RSVD_TP_73</text>
<text x="103.7" y="103.1">RSVD_TP_70</text>
<text x="77.7" y="111.1">RSVD_NCTF_23</text>
<text x="77.7" y="112.7">RSVD_NCTF_24</text>
<text x="103.7" y="109.5">RSVD_TP_74</text>
<text x="103.7" y="111.1">RSVD_TP_75</text>
<text x="103.7" y="116">RSVD_TP_76</text>
<text x="103.7" y="117.5">RSVD_TP_77</text>
<text x="103.7" y="119.1">RSVD_TP_78</text>
<text x="77.7" y="125.6">RSVD_NCTF_28</text>
<text x="77.7" y="122.3">RSVD27</text>
<text x="77.7" y="120.7">RSVD26</text>
<text x="103.7" y="123.9">RSVD_TP_81</text>
<text x="103.7" y="125.6">RSVD_TP_82</text>
<text x="103.7" y="120.7">RSVD_TP_79</text>
<text x="103.7" y="122.3">RSVD_TP_80</text>
<text x="77.7" y="130.4">RSVD_NCTF_30</text>
<text x="77.7" y="131.9">RSVD_NCTF_31</text>
<text x="77.7" y="127.1">RSVD_NCTF_29</text>
<text x="103.7" y="127.1">RSVD_TP_83</text>
<text x="103.7" y="128.7">RSVD_TP_84</text>
<text x="103.7" y="130.4">RSVD_TP_85</text>
<text x="109.9" y="135.1">VSS</text>
</g>
<g font-size="1.1" fill="#231f20">
<text x="30.1" y="1.2">5</text>
<text x="87.1" y="1.2">4</text>
<text x="144.1" y="1.2">3</text>
<text x="201" y="1.2">2</text>
<text x="258" y="1.2">1</text>
<text x=".5" y="28.2">D</text>
<text x="287" y="28.2">D</text>
<text x=".5" y="79.4">C</text>
<text x="287" y="79.4">C</text>
<text x=".5" y="130.6">B</text>
<text x="287" y="130.6">B</text>
<text x=".5" y="181.8">A</text>
<text x="287" y="181.8">A</text>
<text x="30.1" y="207.6">5</text>
<text x="87.1" y="207.6">4</text>
<text x="144.1" y="207.6">3</text>
<text x="201" y="207.6">2</text>
<text x="258" y="207.6">1</text>
</g>
</svg>
